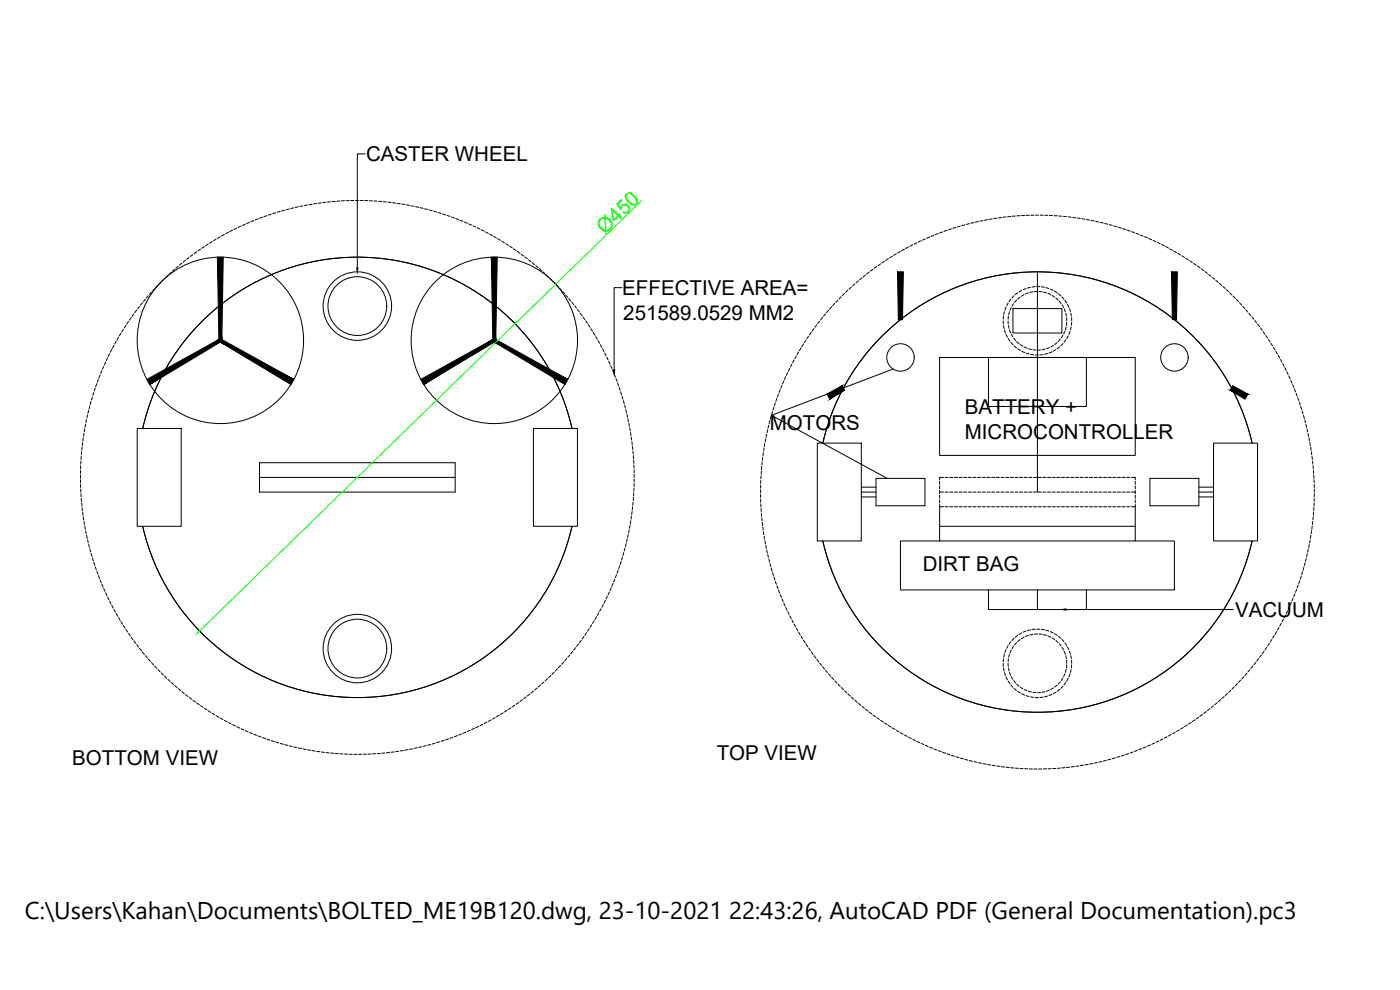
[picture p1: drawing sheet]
<svg xmlns="http://www.w3.org/2000/svg" width="420mm" height="297mm" viewBox="0 0 420 297" stroke-linecap="round" stroke-linejoin="round" font-family="sans-serif">
<!-- layer: 0 -->
<g fill="none" stroke="#000" stroke-width=".3">
<path d="M109.6 46.2h-2.4v34.2M53.5 79.9l-.7 .6M54.6 79l-.7 .6M55.7 78.1l-.8 .6M56.8 77.2l-.8 .6M57.9 76.4l-.8 .5M59 75.6l-.7 .5M60.2 74.8l-.8 .5M61.3 74l-.8 .5M62.5 73.2l-.8 .5M63.7 72.5l-.8 .5M64.9 71.7l-.8 .5"/>
<path d="M66.1 71l-.8 .5M66.1 77.2v24.9M67.3 70.4l-.8 .4M68.5 69.7l-.8 .4M69.8 69.1l-.9 .4M71 68.4l-.8 .5M72.3 67.8l-.8 .4M73.6 67.3l-.9 .4M74.9 66.7l-.9 .4M76.2 66.2l-.9 .3M77.5 65.7l-.9 .3M78.8 65.2l-.9 .3"/>
<path d="M80.1 64.7l-.9 .3M81.4 64.2l-.9 .4M82.7 63.8l-.8 .3M84.1 63.4l-.9 .3M85.4 63.1l-.9 .2M86.8 62.7l-.9 .2M88.2 62.4l-.9 .2M89.5 62l-.9 .3M90.9 61.8l-.9 .2M92.3 61.5l-1 .2M93.6 61.3l-.9 .1M95 61.1l-.9 .1"/>
<path d="M96.4 60.9l-.9 .1M97.8 60.7l-.9 .1M99.2 60.5l-.9 .1M100.6 60.4l-.9 .1M102 60.3l-.9 .1M103.4 60.2l-.9 .1M104.8 60.2h-.9M105.2 60.2h1M106.6 60.1h1M108 60.1l1 .1M109.4 60.2h1M110.8 60.2l1 .1"/>
<path d="M112.2 60.3l1 .1M113.6 60.4l1 .1M115 60.5l1 .1M116.4 60.6l1 .2M117.8 60.8l.9 .1M119.2 61l.9 .2M120.6 61.2l.9 .2M122 61.5l.9 .1M123.3 61.7l1 .2M124.7 62l.9 .2M126.1 62.3l.9 .2M127.4 62.6l.9 .3"/>
<path d="M128.8 63l.9 .2M130.1 63.4l.9 .2M131.5 63.8l.9 .2M132.8 64.2l.9 .3M134.1 64.6l.9 .3M135.5 65.1l.8 .3M136.8 65.6l.9 .3M138.1 66.1l.8 .3M139.4 66.6l.8 .4M140.7 67.2l.8 .3M142 67.7l.8 .4M143.2 68.3l.8 .4"/>
<path d="M144.5 68.9l.8 .5M145.7 69.6l.8 .4M146.9 70.3l.9 .4M148.2 70.9l.8 .5M148.3 77.2v24.9M149.4 71.6l.8 .5M150.6 72.3l.8 .5M151.8 73.1l.8 .5M153 73.8l.7 .6M154.1 74.6l.8 .5M155.3 75.4l.7 .6M156.4 76.2l.7 .6"/>
<path d="M157.5 77.1l.7 .5M158.6 77.9l.7 .6M159.7 78.8l.7 .6M160.8 79.7l.7 .6M263.1 80l-.7 .5M264.3 79.2l-.8 .5M265.4 78.4l-.7 .5M266.6 77.6l-.8 .5M267.8 76.9l-.8 .5M269 76.1l-.8 .5M270.2 75.5l-.8 .4M271.4 74.8l-.8 .4"/>
<path d="M272.7 74.1l-.9 .5M273.9 73.5l-.8 .4M275.2 72.8l-.9 .5M276.4 72.2l-.8 .5M277.7 71.7l-.9 .4M279 71.1l-.9 .4M280.3 70.6l-.9 .3M281.6 70.1l-.9 .3M282.9 69.6l-.9 .3M284.2 69.1l-.9 .3M285.5 68.7l-.8 .3M286.9 68.2l-.9 .3"/>
<path d="M288.2 67.8l-.9 .3M289.5 67.5l-.8 .2M290.9 67.1l-.9 .2M292.3 66.8l-.9 .2M293.6 66.4l-.9 .3M295 66.2l-.9 .2M296.4 65.9l-.9 .2M297.8 65.7l-1 .1M299.1 65.5l-.9 .1M300.5 65.3l-.9 .1M301.9 65.1l-.9 .1M303.3 64.9l-.9 .1"/>
<path d="M304.7 64.8l-.9 .1M306.1 64.7l-.9 .1M307.5 64.7h-.9M308.9 64.6h-.9M309.4 64.6h.9M311.7 64.5l-.9 .1M312.2 64.5l.9 .1M313.5 64.6h1M315 64.6l.9 .1M316.4 64.7l.9 .1M317.8 64.8l.9 .1M319.1 64.9l1 .1"/>
<path d="M320.5 65.1l1 .1M321.9 65.2l1 .1M323.3 65.4l.9 .2M324.7 65.6l.9 .2M326.1 65.9l.9 .1M327.5 66.1l.9 .2M328.8 66.4l.9 .2M330.2 66.7l.9 .2M331.5 67l1 .3M332.9 67.4l.9 .2M334.2 67.8l1 .2M335.6 68.2l.9 .2"/>
<path d="M336.9 68.6l.9 .3M338.3 69l.8 .3M339.6 69.5l.9 .3M340.9 70l.9 .3M342.2 70.5l.9 .3M343.5 71l.8 .4M344.8 71.6l.8 .4M346.1 72.1l.8 .4M347.3 72.7l.9 .4M348.6 73.3l.8 .5M349.8 74l.9 .4M351.1 74.7l.8 .4"/>
<path d="M352.3 75.3l.8 .5M353.5 76l.8 .5M354.7 76.8l.8 .4M355.9 77.5l.8 .5M357.1 78.2l.7 .6M358.2 79l.8 .6M359.4 79.8l.7 .6M36.3 100l-.5 .8M37 98.8l-.5 .8M37.8 97.6l-.5 .8M38.6 96.5l-.6 .7M39.4 95.3l-.6 .8"/>
<path d="M40.2 94.2l-.6 .7M41 93.1l-.5 .7M41.9 92l-.6 .7M42.7 90.9l-.6 .7M43.6 89.8l-.6 .7M44.5 88.7l-.6 .7M45.5 87.7l-.7 .7M46.4 86.6l-.6 .7M47.4 85.6l-.7 .7M48.4 84.6l-.7 .7M49.3 83.6l-.6 .7M50.4 82.7l-.7 .6"/>
<path d="M51.4 81.7l-.7 .6M52.4 80.8l-.7 .6M161.8 80.6l.7 .6M162.9 81.5l.7 .7M163.9 82.5l.7 .6M164.9 83.5l.7 .6M166 84.4l.6 .7M166.9 85.4l.7 .7M167.9 86.5l.6 .6M168.9 87.5l.6 .7M169.8 88.5l.6 .7M170.7 89.6l.6 .7"/>
<path d="M171.6 90.7l.6 .7M172.5 91.7l.5 .8M173.3 92.9l.6 .7M174.1 94l.6 .7M175 95.1l.5 .8M175.8 96.3l.5 .7M176.6 97.4l.5 .8M177.3 98.6l.5 .8M178.1 99.8l.4 .8M186.7 86.3h-2.4v24.7M243.5 99.7l-.6 .8M244.3 98.6l-.6 .7"/>
<path d="M245.1 97.5l-.5 .7M246 96.4l-.6 .7M246.9 95.3l-.6 .7M247.7 94.2l-.6 .7M248.7 93.1l-.7 .7M249.6 92.1l-.7 .7M250.5 91l-.6 .7M251.5 90l-.7 .7M252.5 89l-.7 .7M253.5 88l-.7 .7M254.5 87.1l-.7 .6M255.5 86.1l-.7 .6"/>
<path d="M256.5 85.2l-.7 .6M257.6 84.3l-.7 .6M258.7 83.4l-.7 .6M259.8 82.5l-.8 .6M260.9 81.6l-.8 .6M262 80.8l-.8 .6M270.2 81.6v14.3M301.1 96.3v.9M301.2 94.9l-.1 .9M301.2 97.7l.2 .9M301.4 93.5l-.2 .9M301.5 99l.3 .9"/>
<path d="M301.9 92.2l-.3 .8M302.5 96.3l.1 .9M302.6 90.9l-.5 .8M302.6 94.9l-.1 .9M302.6 97.6l.2 .9M303 93.5l-.3 .9M303 99l.3 .9M303.4 89.8l-.6 .7M303.5 92.3l-.4 .8M304 92.6h14.7v7.3h-14.7zM304.2 91.1l-.5 .7M304.3 88.8l-.6 .6"/>
<path d="M305.1 90l-.6 .7M305.4 87.9l-.7 .5M306.2 89.1l-.8 .6M306.6 87.1l-.8 .5M307.3 88.4l-.8 .5M307.9 86.6l-.9 .3M308.6 87.9l-.8 .3M309.3 86.2l-1 .2M310 87.6l-.9 .1M310.6 86l-.9 .1M311.1 86h.9M311.3 87.4l-.9 .1"/>
<path d="M311.3 81.6v66M311.8 87.5l.9 .1M312.5 86l.9 .2M313.2 87.6l.9 .3M313.9 86.3l.9 .3M314.5 88l.8 .4M315.2 86.7l.9 .4M315.8 88.6l.7 .5M316.5 87.4l.8 .5M316.9 89.4l.7 .6M317.7 88.1l.7 .6M317.9 90.4l.6 .7"/>
<path d="M318.7 89.1l.6 .7M318.7 91.4l.5 .9M319.4 92.7l.3 .8M319.6 99.4l-.4 .8M319.6 90.1l.5 .8M319.9 94l.1 .9M320 98.1l-.3 .9M320.1 95.3l.1 1M320.1 96.7l-.1 .9M320.3 91.3l.5 .9M321 92.6l.2 .9M321.1 99.4l-.3 .9"/>
<path d="M321.4 93.9l.1 1M321.5 98.1l-.2 .9M321.6 95.3v1M321.6 96.7l-.1 .9M352.5 81.6v14.3M360.5 80.7l.8 .5M361.6 81.5l.8 .5M362.7 82.3l.8 .6M363.8 83.2l.7 .6M364.9 84.1l.7 .6M366 85l.7 .6M367 85.9l.7 .7"/>
<path d="M368.1 86.9l.6 .6M369.1 87.9l.6 .6M370.1 88.8l.6 .7M371 89.8l.7 .7M372 90.9l.6 .6M373 91.9l.6 .7M373.9 92.9l.6 .7M374.8 94l.6 .7M375.7 95.1l.6 .7M376.6 96.1l.5 .8M377.4 97.3l.6 .7M378.3 98.4l.5 .8"/>
<path d="M379.1 99.5l.5 .8M27.7 119.1l-.2 .9M28.1 117.8l-.2 .9M28.6 116.4l-.3 .9M29 115.1l-.3 .9M29.5 113.8l-.3 .9M30 112.5l-.3 .9M30.6 111.2l-.4 .9M31.1 109.9l-.4 .9M31.7 108.6l-.4 .9M32.3 107.4l-.4 .8M32.9 106.1l-.4 .9"/>
<path d="M33.5 104.9l-.4 .8M34.2 103.6l-.5 .9M34.9 102.4l-.5 .8M35.6 101.2l-.5 .8M178.8 101l.4 .8M179.5 102.2l.4 .8M180.2 103.4l.4 .8M180.8 104.7l.5 .8M181.5 105.9l.4 .8M182.1 107.2l.4 .8M182.7 108.4l.4 .9M183.3 109.7l.3 .9"/>
<path d="M183.8 111l.4 .8M184.3 112.3l.4 .8M184.9 113.6l.3 .9M185.3 114.9l.4 .9M185.8 116.2l.3 .9M186.3 117.5l.2 .9M186.7 118.9l.3 .9M233.2 119.5l-.4 .9M233.6 118.2l-.3 .9M234.2 116.9l-.4 .9M234.7 115.6l-.4 .9M235.2 114.3l-.3 .9"/>
<path d="M235.8 113l-.4 .9M236.4 111.8l-.4 .8M237 110.5l-.4 .9M237.6 109.3l-.4 .8M238.3 108l-.4 .9M239 106.8l-.5 .8M239.7 105.6l-.5 .8M240.4 104.4l-.5 .8M241.1 103.2l-.5 .8M241.9 102l-.5 .8M242.7 100.9l-.5 .7M268 110.7l-36.5 13.9 34.8 18.9"/>
<path d="M282 107.3h58.7v29.3h-58.7zM296.7 107.3h29.3v14.6h-29.3zM301.9 100.4l.5 .8M302.6 101.6l.5 .8M303.4 102.8l.6 .6M303.5 100.3l.5 .8M304.2 101.4l.6 .8M304.3 103.8l.8 .6M305.1 102.5l.7 .6M305.4 104.7l.8 .5M306.2 103.4l.8 .5M306.6 105.4l.9 .4"/>
<path d="M307.4 104.1l.8 .4M307.9 105.9l.9 .3M308.6 104.6l.9 .3M309.3 106.3l.9 .2M310 105h.9M310.7 106.5h.9M312.3 105l-.9 .1M313 106.4l-.9 .1M313.6 104.7l-.9 .3M314.4 106.1l-.9 .2M314.9 104.3l-.8 .3M315.7 105.6l-.9 .3"/>
<path d="M316.2 103.6l-.9 .5M316.9 104.9l-.8 .5M317.3 102.8l-.8 .6M318 104.1l-.7 .5M318.2 101.8l-.6 .7M319 100.6l-.5 .8M319 103.1l-.6 .6M319.9 102l-.6 .7M320.6 100.8l-.5 .8M379.9 100.7l.5 .7M380.7 101.8l.5 .8M381.4 103l.5 .8"/>
<path d="M382.2 104.2l.5 .8M382.9 105.4l.5 .8M383.6 106.6l.5 .8M384.3 107.8l.4 .8M384.9 109.1l.5 .8M385.6 110.3l.4 .8M386.2 111.6l.4 .8M386.8 112.8l.4 .9M387.4 114.1l.3 .9M387.9 115.4l.4 .9M388.5 116.7l.3 .8M389 118l.3 .9"/>
<path d="M389.5 119.3l.3 .9M24.2 139.7v1M24.3 138.4l-.1 .9M24.4 137l-.1 .9M24.5 135.6l-.1 .9M24.6 134.2l-.1 .9M24.8 132.8l-.1 .9M25 131.4l-.1 .9M25.2 130l-.1 .9M25.4 128.6l-.1 .9M25.7 127.3l-.2 .9M26 125.9l-.2 .9"/>
<path d="M26.3 124.5l-.2 .9M26.6 123.2l-.2 .9M27 121.8l-.3 .9M27.3 120.4l-.2 1M41.2 128.6h13.2v29.3h-13.2zM42.8 128.6a66.1 66.1 0 0 1 64.4-51.4 66.1 66.1 0 0 1 64.5 51.4M77.9 138.8h58.7v8.8h-58.7zM160.1 128.6h13.2v29.3h-13.2zM187.1 120.2l.2 .9M187.4 121.6l.3 .9M187.8 122.9l.2 .9M188.1 124.3l.2 .9"/>
<path d="M188.4 125.6l.2 1M188.7 127l.2 .9M189 128.4l.2 .9M189.2 129.8l.2 .9M189.4 131.2l.2 .9M189.6 132.5l.1 1M189.8 133.9l.1 1M190 135.3v.9M190.1 136.7v.9M190.2 138.1v.9M190.2 139.5l.1 .9M228.6 140l-.1 .9"/>
<path d="M228.8 138.6l-.2 .9M228.9 137.2l-.1 .9M229.1 135.8l-.1 .9M229.3 134.4l-.1 .9M229.5 133l-.1 .9M229.8 131.7l-.2 .9M230.1 130.3l-.2 .9M230.4 128.9l-.2 .9M230.7 127.6l-.2 .9M231.1 126.2l-.3 .9M231.4 124.8l-.2 1M231.8 123.5l-.2 .9"/>
<path d="M232.2 122.2l-.2 .9M232.7 120.8l-.3 .9M245.3 133h13.2v29.3h-13.2zM246.9 133a66.1 66.1 0 0 1 64.5-51.4 66.1 66.1 0 0 1 64.4 51.4M364.2 133h13.2v29.3h-13.2zM389.9 120.6l.3 .9M390.4 121.9l.2 .9M390.8 123.3l.3 .9M391.2 124.6l.2 .9M391.6 126l.2 .9M391.9 127.3l.2 .9M392.2 128.7l.3 .9"/>
<path d="M392.5 130.1l.3 .9M392.8 131.4l.2 .9M393.1 132.8l.2 .9M393.3 134.2l.2 .9M393.6 135.6l.1 .9M393.7 136.9l.2 1M393.9 138.3l.1 1M394.1 139.7l.1 1M24.2 143.9v1M24.2 142.5v1M24.2 141.1v1M24.2 145.3v1"/>
<path d="M24.2 146.8l.1 .9M24.3 148.2v.9M24.4 149.5l.1 1M24.5 150.9l.1 1M24.6 152.3l.2 1M24.8 153.7l.1 1M25 155.1l.1 .9M25.2 156.5l.2 .9M25.4 157.9l.2 .9M25.7 159.2l.2 1M42.8 157.9a66.1 66.1 0 0 0 64.4 51.4 66.1 66.1 0 0 0 64.5-51.4M77.9 143.2h58.7"/>
<path d="M188.8 159l-.2 .9M189.1 157.6l-.2 .9M189.3 156.2l-.1 .9M189.5 154.8l-.1 1M189.7 153.4l-.1 1M189.9 152.1l-.2 .9M190 150.7l-.1 .9M190.1 149.3l-.1 .9M190.2 147.9l-.1 .9M190.3 146.5l-.1 .9M190.3 145.1v.9M190.3 140.9v.9"/>
<path d="M190.3 142.3v.9M190.3 143.7v.9M228.3 148.3v1M228.3 146.9v1M228.3 145.5v1M228.3 149.8v.9M228.3 151.2l.1 .9M228.3 144.2v.9M228.4 142.8v.9M228.4 152.6l.1 .9M228.5 154l.1 .9M228.5 141.4l-.1 .9"/>
<path d="M228.6 155.3l.1 1M228.8 156.7l.1 1M228.9 158.1l.2 1M229.1 159.5l.1 .9M258.5 147.6h4.4M258.5 149.1h4.4M258.5 146.2h4.4M262.9 143.5h14.7v8.3h-14.7zM282 152v5.9h58.7v-5.9M282 157.9v4.4h58.7v-4.4M282 147.6h1.2M282 144.4v.9"/>
<path d="M282 145.8v.9M282 147.2v.9M282 148.6v.9M282 150v.9M282 151.4v.6M282 152h1.2M283.2 143.2h-1.2v.7M283.6 147.6h1M283.6 143.2h1M283.6 152h1M285 147.6h.9M285 143.2h.9"/>
<path d="M285 152h.9M286.4 147.6h.9M286.4 143.2h.9M286.4 152h.9M287.8 147.6h.9M287.8 143.2h.9M287.8 152h.9M289.2 147.6h.9M289.2 143.2h.9M289.2 152h.9M290.6 147.6h.9M290.6 143.2h.9"/>
<path d="M290.6 152h.9M292 147.6h.9M292 143.2h.9M292 152h.9M293.4 147.6h.9M293.4 143.2h.9M293.4 152h.9M294.8 147.6h.9M294.8 143.2h.9M294.8 152h.9M296.2 147.6h.9M296.2 143.2h.9"/>
<path d="M296.2 152h.9M297.6 147.6h.9M297.6 143.2h.9M297.6 152h.9M299 147.6h.9M299 143.2h.9M299 152h.9M300.4 147.6h.9M300.4 143.2h.9M300.4 152h.9M301.8 147.6h.9M301.8 143.2h.9"/>
<path d="M301.8 152h.9M303.2 147.6h.9M303.2 143.2h.9M303.2 152h.9M304.6 147.6h.9M304.6 143.2h.9M304.6 152h.9M306 147.6h.9M306 143.2h.9M306 152h.9M307.4 147.6h.9M307.4 143.2h.9"/>
<path d="M307.4 152h.9M308.8 147.6h.9M308.8 143.2h.9M308.8 152h.9M310.2 147.6h.9M310.2 143.2h.9M310.2 152h.9M311.6 147.6h.9M311.6 143.2h.9M311.6 152h.9M313 147.6h.9M313 143.2h.9"/>
<path d="M313 152h.9M314.4 147.6h.9M314.4 143.2h.9M314.4 152h.9M315.8 147.6h.9M315.8 143.2h.9M315.8 152h.9M317.2 147.6h.9M317.2 143.2h.9M317.2 152h.9M318.6 147.6h.9M318.6 143.2h.9"/>
<path d="M318.6 152h.9M320 147.6h.9M320 143.2h.9M320 152h.9M321.4 147.6h.9M321.4 143.2h.9M321.4 152h.9M322.8 147.6h.9M322.8 143.2h.9M322.8 152h.9M324.2 147.6h.9M324.2 143.2h.9"/>
<path d="M324.2 152h.9M325.6 147.6h.9M325.6 143.2h.9M325.6 152h.9M327 147.6h.9M327 143.2h.9M327 152h.9M328.4 147.6h.9M328.4 143.2h.9M328.4 152h.9M329.8 147.6h.9M329.8 143.2h.9"/>
<path d="M329.8 152h.9M331.2 147.6h.9M331.2 143.2h.9M331.2 152h.9M332.6 147.6h.9M332.6 143.2h.9M332.6 152h.9M334 147.6h.9M334 143.2h.9M334 152h.9M335.4 147.6h.9M335.4 143.2h.9"/>
<path d="M335.4 152h.9M336.7 147.6h1M336.7 143.2h1M336.7 152h1M338.1 147.6h1M338.1 143.2h1M338.1 152h1M339.5 147.6h1.2M339.5 143.2h1.2v.7M339.5 152h1.2M340.7 144.4v.9M340.7 145.8v.9"/>
<path d="M340.7 147.2v.9M340.7 148.6v.9M340.7 150v.9M340.7 151.4v.6M345.1 143.5h14.7v8.3h-14.7zM359.8 147.6h4.4M359.8 149.1h4.4M359.8 146.2h4.4M393.6 159.2l-.1 1M393.8 157.9l-.1 .9M394 156.5l-.1 .9M394.1 155.1l-.1 .9"/>
<path d="M394.2 141.1l.1 .9M394.2 153.7v.9M394.3 142.5v1M394.3 152.3v.9M394.3 143.9l.1 1M394.4 150.9l-.1 .9M394.4 149.5v.9M394.4 145.3v.9M394.4 146.7v.9M394.4 148.1v.9M26 160.6l.2 .9M26.3 162l.2 .9"/>
<path d="M26.6 163.4l.2 .8M27 164.7l.2 .9M27.3 166l.3 .9M27.7 167.4l.3 .9M28.2 168.7l.2 .9M28.6 170.1l.3 .8M29 171.4l.4 .8M29.5 172.7l.4 .9M30 174l.4 .9M30.6 175.3l.3 .9M31.1 176.6l.4 .8M31.7 177.8l.4 .9"/>
<path d="M32.3 179.1l.4 .9M182.3 178.9l-.4 .8M182.9 177.6l-.4 .9M183.5 176.3l-.4 .9M184 175l-.4 .9M184.5 173.7l-.3 .9M185 172.4l-.3 .9M185.5 171.1l-.3 .9M186 169.8l-.3 .9M186.4 168.5l-.3 .9M186.8 167.1l-.3 .9M187.2 165.8l-.2 .9"/>
<path d="M187.6 164.4l-.3 .9M187.9 163.1l-.2 .9M188.2 161.7l-.2 .9M188.5 160.3l-.2 1M229.3 160.9l.2 .9M229.6 162.3l.1 .9M229.8 163.6l.2 1M230.1 165l.2 .9M230.4 166.4l.2 .9M230.7 167.8l.3 .8M231.1 169.1l.2 .9M231.4 170.4l.3 1"/>
<path d="M231.8 171.8l.3 .9M232.3 173.1l.3 .9M232.7 174.5l.3 .8M233.2 175.8l.3 .9M233.6 177.1l.4 .9M234.2 178.4l.3 .9M234.7 179.7l.4 .9M246.9 162.3a66.1 66.1 0 0 0 64.5 51.4 66.1 66.1 0 0 0 64.4-51.4M282 162.3h-11.8v14.7h82.3v-14.7h-11.8M296.7 177v5.9h14.6M311.3 177v5.9h14.7v-5.9M388.1 179.4l-.4 .9"/>
<path d="M388.6 178.1l-.3 .9M389.1 176.8l-.3 .9M389.6 175.5l-.3 .9M390.1 174.2l-.3 .9M390.5 172.9l-.3 .9M390.9 171.5l-.2 .9M391.3 170.2l-.2 .9M391.7 168.9l-.3 .8M392 167.5l-.2 .9M392.4 166.1l-.3 .9M392.6 164.7l-.1 1M392.9 163.4l-.1 .9"/>
<path d="M393.2 162l-.2 .9M393.4 160.6l-.1 1M32.9 180.4l.4 .8M33.6 181.6l.4 .8M34.2 182.9l.5 .8M34.9 184.1l.4 .8M35.6 185.3l.5 .8M36.3 186.5l.5 .8M37 187.7l.5 .8M37.8 188.9l.5 .7M38.6 190l.5 .8M39.4 191.2l.5 .7"/>
<path d="M40.2 192.3l.6 .8M41 193.4l.6 .8M41.9 194.5l.6 .8M42.7 195.6l.6 .7M43.7 196.7l.5 .7M44.5 197.8l.7 .7M45.5 198.8l.6 .7M46.4 199.9l.7 .6M168.2 199.7l-.6 .6M169.2 198.6l-.7 .7M170.1 197.6l-.6 .7M171 196.5l-.6 .7"/>
<path d="M171.9 195.4l-.6 .8M172.7 194.3l-.5 .8M173.6 193.2l-.6 .8M174.4 192.1l-.5 .8M175.2 191l-.5 .7M176.1 189.8l-.6 .8M176.8 188.6l-.5 .8M177.6 187.5l-.5 .7M178.3 186.3l-.5 .8M179 185.1l-.5 .8M179.7 183.9l-.4 .8M180.4 182.6l-.5 .8"/>
<path d="M181 181.4l-.4 .8M181.7 180.1l-.4 .9M235.2 181l.4 .8M235.8 182.3l.4 .8M236.4 183.5l.4 .9M237 184.8l.4 .8M237.7 186l.4 .8M238.3 187.3l.5 .8M239 188.5l.4 .8M239.7 189.7l.5 .8M240.4 190.9l.5 .8M241.1 192.1l.5 .8"/>
<path d="M241.9 193.3l.5 .7M242.7 194.4l.5 .8M243.5 195.6l.5 .7M244.3 196.7l.6 .8M245.1 197.8l.6 .8M246 199l.6 .7M301.1 199v1M301.2 197.6l-.1 1M301.4 196.3l-.2 .9M301.9 195l-.3 .8M302.5 199l.1 1M302.6 193.7l-.5 .8"/>
<path d="M302.6 197.7l-.1 .9M303 196.3l-.3 .9M303.4 192.6l-.6 .7M303.5 195l-.4 .9M304.2 193.9l-.5 .7M304.3 191.5l-.6 .7M305.1 192.8l-.6 .7M305.4 190.6l-.7 .6M306.2 191.9l-.8 .6M306.6 189.9l-.8 .5M307.3 191.2l-.8 .5M307.9 189.4l-.9 .3"/>
<path d="M308.6 190.7l-.8 .3M309.3 189l-1 .2M310 190.3l-.9 .2M310.6 188.8l-.9 .1M311.1 188.8h.9M311.3 190.2l-.9 .1M311.8 190.2l.9 .1M312.5 188.8l.9 .2M313.2 190.4l.9 .3M313.9 189.1l.9 .2M314.5 190.8l.8 .4M315.2 189.5l.9 .4"/>
<path d="M315.8 191.4l.7 .5M316.5 190.1l.8 .5M316.9 192.2l.7 .6M317.7 190.9l.7 .6M317.9 193.1l.6 .8M318.7 191.8l.6 .7M318.7 194.2l.5 .8M319.4 195.4l.3 .9M319.6 192.9l.5 .8M319.9 196.8l.1 .9M319.9 182.9h50.2M320.1 198.1l.1 .9"/>
<path d="M320.1 199.5l-.1 .9M320.3 194.1l.5 .8M321 195.4l.2 .9M321.4 196.7l.1 .9M321.6 198.1v.9M321.6 199.5l-.1 .9M376 199.8l-.6 .8M376.9 198.7l-.6 .8M377.7 197.6l-.5 .8M378.6 196.5l-.6 .8M379.4 195.4l-.6 .7M380.2 194.2l-.6 .8"/>
<path d="M380.9 193l-.5 .8M381.7 191.9l-.5 .8M382.4 190.7l-.5 .8M383.1 189.5l-.4 .8M383.8 188.3l-.4 .8M384.5 187l-.4 .8M385.2 185.8l-.5 .8M385.8 184.5l-.4 .9M386.4 183.3l-.4 .8M387 182l-.4 .9M387.6 180.7l-.4 .9M47.4 200.9l.6 .7"/>
<path d="M48.4 201.9l.6 .6M49.4 202.8l.6 .7M50.4 203.8l.7 .7M51.4 204.8l.7 .6M52.5 205.7l.7 .6M53.5 206.6l.7 .6M54.6 207.5l.7 .6M55.7 208.4l.7 .6M56.8 209.3l.7 .5M57.9 210.1l.8 .5M59 210.9l.8 .6M60.2 211.7l.7 .5"/>
<path d="M61.3 212.5l.8 .5M62.5 213.3l.8 .5M63.7 214l.8 .5M64.9 214.7l.8 .5M66.1 215.4l.8 .5M67.3 216.1l.8 .5M68.6 216.8l.8 .4M69.8 217.4l.8 .4M71.1 218l.8 .4M72.3 218.6l.9 .4M73.6 219.2l.9 .4M74.9 219.8l.8 .3"/>
<path d="M139.8 219.7l-.8 .3M141.1 219.1l-.8 .4M142.4 218.5l-.9 .4M143.6 217.9l-.8 .4M144.9 217.3l-.8 .4M146.1 216.7l-.8 .4M147.4 216l-.8 .4M148.6 215.3l-.8 .5M149.8 214.6l-.8 .5M151 213.9l-.8 .5M152.2 213.1l-.8 .5M153.4 212.4l-.8 .5"/>
<path d="M154.5 211.6l-.8 .5M155.6 210.8l-.7 .5M156.8 209.9l-.8 .6M157.9 209.1l-.7 .6M159 208.2l-.7 .6M160.1 207.4l-.7 .5M161.2 206.4l-.7 .6M162.2 205.5l-.7 .6M163.3 204.6l-.7 .6M164.3 203.6l-.7 .7M165.3 202.7l-.7 .6M166.3 201.7l-.7 .6"/>
<path d="M167.3 200.7l-.7 .6M246.9 200.1l.6 .7M247.8 201.1l.6 .7M248.7 202.2l.6 .7M249.6 203.2l.6 .7M250.5 204.3l.7 .6M251.5 205.3l.6 .7M252.5 206.3l.6 .6M253.5 207.3l.7 .6M254.5 208.2l.7 .7M255.5 209.2l.7 .6M256.6 210.1l.7 .6"/>
<path d="M257.6 211l.7 .6M258.7 211.9l.7 .6M259.8 212.8l.7 .6M260.9 213.7l.7 .5M262 214.5l.8 .6M263.2 215.3l.7 .6M264.3 216.1l.8 .5M265.5 216.9l.7 .5M266.6 217.7l.8 .5M267.8 218.4l.8 .5M269 219.1l.8 .5M270.2 219.8l.8 .5"/>
<path d="M301.2 200.4l.2 1M301.5 201.8l.3 .9M301.9 203.1l.5 .9M302.6 204.4l.5 .8M302.6 200.4l.2 .9M303 201.8l.3 .8M303.4 205.5l.6 .7M303.5 203l.5 .8M304.2 204.2l.6 .7M304.3 206.6l.8 .5M305.1 205.3l.7 .6M305.4 207.4l.8 .5"/>
<path d="M306.2 206.1l.8 .6M306.6 208.2l.9 .3M307.4 206.9l.8 .3M307.9 208.7l.9 .3M308.6 207.4l.9 .2M309.3 209.1l.9 .1M310 207.7l.9 .1M310.7 209.3h.9M312.3 207.8h-.9M313 209.2l-.9 .1M313.6 207.5l-.9 .2M314.4 208.9l-.9 .2"/>
<path d="M314.9 207.1l-.8 .3M315.7 208.4l-.9 .3M316.2 206.4l-.9 .5M316.9 207.7l-.8 .4M317.3 205.6l-.8 .5M318 206.8l-.7 .6M318.2 204.6l-.6 .6M319 203.4l-.5 .8M319 205.9l-.6 .6M319.6 202.2l-.4 .8M319.9 204.7l-.6 .8M320 200.8l-.3 .9"/>
<path d="M320.6 203.5l-.5 .9M321.1 202.2l-.3 .9M321.5 200.9l-.2 .9M352.7 219.7l-.8 .5M353.9 219l-.8 .5M355.1 218.3l-.8 .5M356.3 217.5l-.8 .5M357.5 216.8l-.8 .5M358.6 216l-.7 .5M359.8 215.2l-.8 .5M360.9 214.3l-.8 .6M362 213.5l-.7 .6"/>
<path d="M363.1 212.6l-.7 .6M364.2 211.8l-.7 .6M365.3 210.8l-.7 .7M366.3 209.9l-.7 .7M367.4 209l-.7 .6M368.4 208.1l-.7 .6M369.4 207.1l-.7 .6M370.4 206.1l-.7 .6M371.4 205.1l-.7 .7M372.3 204.1l-.6 .7M373.3 203l-.7 .7M374.2 202l-.6 .7"/>
<path d="M375.1 200.9l-.6 .7M76.2 220.3l.9 .3M77.5 220.8l.9 .3M78.8 221.3l.9 .3M80.1 221.8l.9 .3M81.4 222.2l.9 .3M82.8 222.6l.9 .3M84.1 223l.9 .3M85.5 223.4l.9 .3M86.8 223.8l.9 .2M88.2 224.1l.9 .2M89.5 224.4l1 .2"/>
<path d="M90.9 224.7l.9 .2M92.3 225l.9 .1M93.7 225.2l.9 .2M95 225.4l1 .2M96.4 225.6l1 .1M97.8 225.8l.9 .1M99.2 225.9l.9 .1M100.6 226.1h.9M102 226.2h.9M103.4 226.2l.9 .1M104.8 226.3h.9M106.2 226.3h.9"/>
<path d="M107.6 226.3h.9M109.9 226.3h-.9M111.3 226.2l-.9 .1M112.7 226.2h-.9M114.1 226l-.9 .1M115.5 225.9l-.9 .1M116.9 225.7l-.9 .2M118.3 225.6l-.9 .1M119.7 225.4l-.9 .1M121.1 225.2l-1 .1M122.4 224.9l-.9 .2M123.8 224.7l-.9 .1"/>
<path d="M125.2 224.4l-.9 .2M126.6 224.1l-.9 .2M127.9 223.7l-.9 .2M129.3 223.4l-.9 .2M130.6 223l-.9 .2M132 222.6l-1 .2M133.3 222.1l-.9 .3M134.6 221.7l-.9 .3M135.9 221.2l-.8 .3M137.2 220.7l-.8 .4M138.5 220.2l-.8 .3M271.4 220.5l.9 .5"/>
<path d="M272.7 221.2l.8 .4M273.9 221.8l.9 .4M275.2 222.4l.8 .4M276.4 223l.9 .4M277.7 223.6l.9 .4M279 224.2l.9 .3M280.3 224.7l.9 .4M281.6 225.2l.9 .4M282.9 225.7l.9 .3M284.2 226.2l.9 .3M285.5 226.6l.9 .3M286.9 227l.9 .3"/>
<path d="M288.2 227.5l.9 .2M289.6 227.8l.9 .3M290.9 228.2l.9 .2M292.3 228.5l.9 .2M293.7 228.8l.9 .2M295 229.1l.9 .2M296.4 229.4l.9 .1M297.8 229.6l.9 .2M299.2 229.8l.9 .2M300.6 230l.9 .2M301.9 230.2l1 .1M303.3 230.3l1 .1"/>
<path d="M304.7 230.5h1M306.1 230.6h1M307.5 230.6l.9 .1M308.9 230.7h.9M310.3 230.7h.9M311.7 230.7h.9M314.1 230.7h-1M315.5 230.6l-1 .1M316.9 230.6h-1M318.2 230.4l-.9 .1M319.6 230.3l-.9 .1M321 230.2l-.9 .1"/>
<path d="M322.4 230l-.9 .1M323.8 229.8l-.9 .1M325.2 229.6l-.9 .1M326.6 229.3l-1 .2M327.9 229.1l-.9 .1M329.3 228.8l-.9 .2M330.7 228.5l-.9 .2M332 228.1l-.9 .3M333.4 227.8l-.9 .2M334.7 227.4l-.9 .2M336.1 227l-.9 .3M337.4 226.5l-.9 .3"/>
<path d="M338.7 226.1l-.9 .3M340 225.6l-.8 .3M341.3 225.1l-.8 .4M342.7 224.6l-.9 .3M343.9 224.1l-.8 .3M345.2 223.5l-.8 .4M346.5 222.9l-.8 .4M347.8 222.3l-.9 .4M349 221.7l-.8 .4M350.3 221.1l-.9 .4M351.5 220.4l-.8 .4"/>
<circle cx="107.2" cy="91.8" r="10.3"/>
<circle cx="107.2" cy="91.8" r="8.8"/>
<circle cx="66.1" cy="102.1" r="25"/>
<circle cx="148.4" cy="102.1" r="25"/>
<circle cx="270.3" cy="107.2" r="4.1"/>
<circle cx="352.5" cy="107.2" r="4.1"/>
<circle cx="107.2" cy="194.6" r="10.3"/>
<circle cx="107.2" cy="194.6" r="8.8"/>
</g>
<g fill="#000" stroke="#000" stroke-width=".3">
<path d="M107 80.4h.4l-.2 1.2zM184.1 111h.4l-.2 1.2zM318.7 182.9l1.2-.2v.4z"/>
<path d="M269.4 81.6l.2 14.3h1.3zM269.4 81.6h1.7l-.2 14.3z"/>
<path d="M351.6 81.6l.2 14.3h1.3zM351.6 81.6h1.7l-.2 14.3z"/>
<path d="M65.2 77.2l.5 24.9h.9zM65.2 77.2h1.8l-.4 24.9z"/>
<path d="M66.3 101.7l-.4 .8 22.3 11.3zM65.9 102.5l22.3 11.3-.9 1.6z"/>
<path d="M44.9 115.4l21.4-12.9-.4-.8zM44.1 113.8l21.8-12.1-21 13.7z"/>
<path d="M147.5 77.2l.4 24.9h.9zM147.5 77.2h1.7l-.4 24.9z"/>
<path d="M148.6 101.7l-.5 .8 22.3 11.3zM148.1 102.5l22.3 11.3-.9 1.6z"/>
<path d="M127.2 115.4l21.4-12.9-.5-.8zM126.3 113.8l21.8-12.1-20.9 13.7z"/>
<path d="M252.7 115.7l-3.6 4.1 4.4-2.7zM248.2 118.2l4.5-2.5-3.6 4.1z"/>
<path d="M370 115.7l-.8 1.4 5.3 1.1zM369.2 117.1l5.3 1.1-.9 1.6z"/>
</g>
<path d="M192.5 60.2l-37.4 36.4M154.6 97.1l-94.7 92.2M59.4 189.8l-.5 .6" fill="none" stroke="#0f0" stroke-width=".3"/>
<g fill="#0f0" stroke="#0f0" stroke-width=".3">
<path d="M59.3 189.7l.6-.4-.4 .6z"/>
<path d="M155 96.5l.2 .2-.6 .4z"/>
</g>
<text font-size="7.3" x="7.5" y="275.7">C:\Users\Kahan\Documents\BOLTED_ME19B120.dwg, 23-10-2021 22:43:26, AutoCAD PDF (General Documentation).pc3</text>
<g font-size="6.2">
<text x="109.9" y="48.4">CASTER WHEEL</text>
<text x="186.8" y="88.5">EFFECTIVE AREA=</text>
<text x="187.1" y="95.9">251589.0529 MM2</text>
<text x="289.6" y="124.3">BATTERY +</text>
<text x="231" y="129.1">MOTORS</text>
<text x="289.6" y="131.7">MICROCONTROLLER</text>
<text x="276.9" y="171.4">DIRT BAG</text>
<text x="370.7" y="185.1">VACUUM</text>
<text x="21.7" y="229.6">BOTTOM VIEW</text>
<text x="215.1" y="228.1">TOP VIEW</text>
</g>
<text font-size="6.2" fill="#0f0" x="181.5" y="70.4" transform="rotate(-44 181.5 70.4)">Ø450</text>
</svg>
